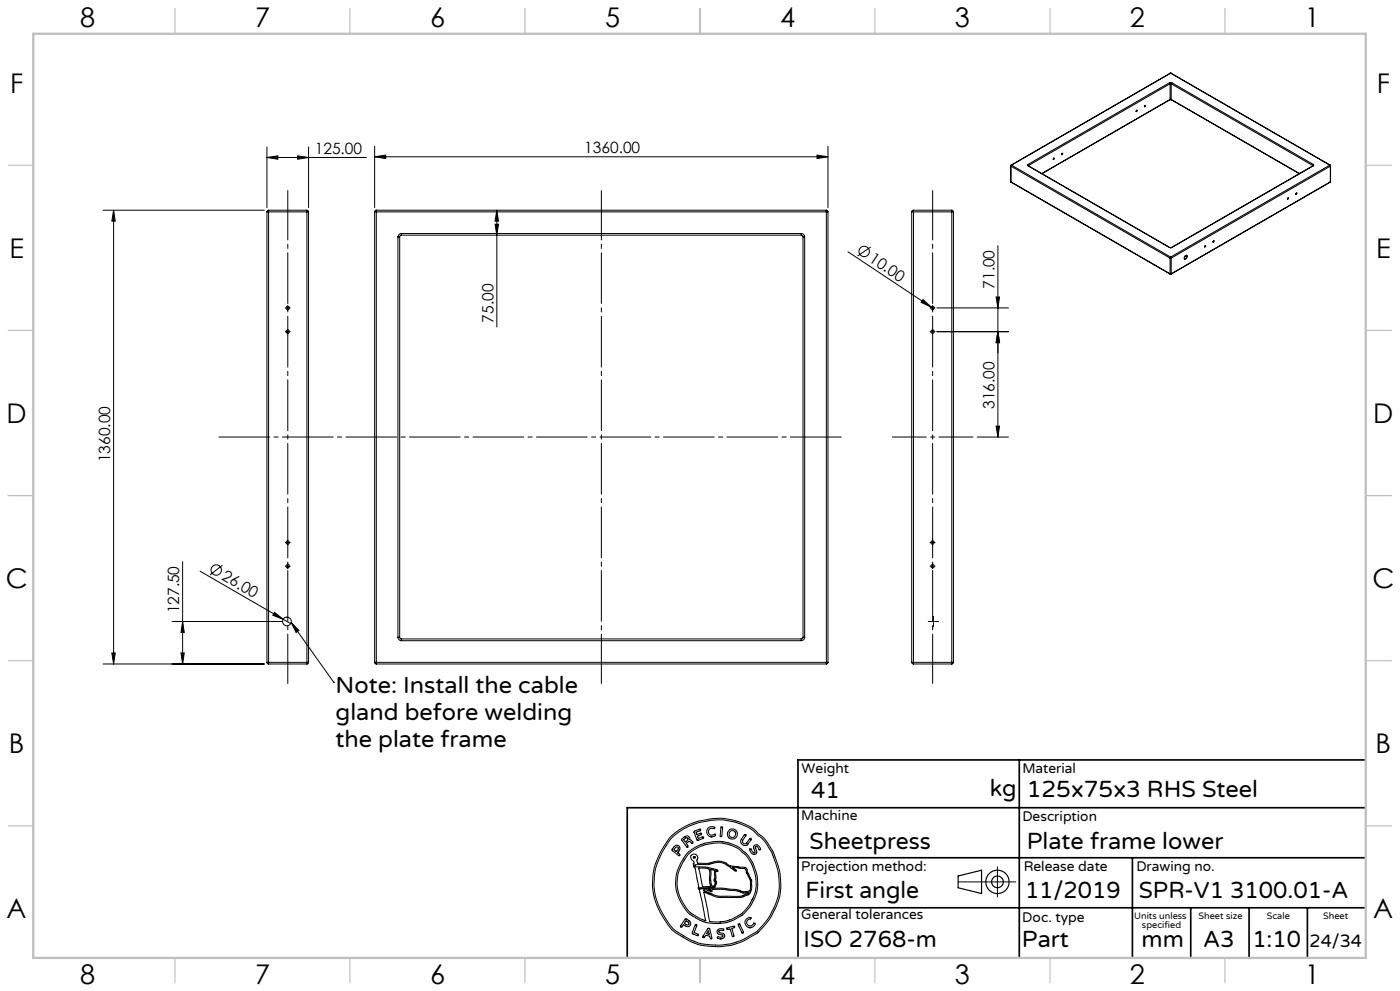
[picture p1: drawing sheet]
<svg xmlns="http://www.w3.org/2000/svg" width="420mm" height="297mm" viewBox="0 0 420 297" stroke-linecap="round" stroke-linejoin="round" font-family="sans-serif">
<g fill="none" stroke="#000" stroke-width=".3">
<path d="M341 33l-.2 .4M343.5 31.6l-.2 .4M350.8 24.8h.7M350.8 24.8l.2 .3M350.8 24.8l-42.4 24.5M351 29.9h.4M351 29.9l-38.4 22.1M351 25.1h.4M351 29.8h.4M351 29.8v.1M351 25.1v4.7M351 25.1l-42.4 24.5"/>
<path d="M351 29.8l-38.4 22.2M351.2 21.9h.1M351.2 21.9l-47.9 27.6M351.2 21.9l47.7 27.6M351.3 21.9l47.8 27.6M351.4 29.8v.1M351.4 25.1v4.7M351.4 25.1l42.4 24.5M351.4 29.8l38.4 22.2M351.4 29.9l38.3 22.1M351.5 24.8l-.1 .3M351.5 24.8l42.5 24.5"/>
<path d="M80.1 47.2l3.3-.5v1zM80.1 44v18.2M80.1 47.2h29.8M89.3 46.7l3.3 .5-3.3 .5zM92.6 44v18.2M112.4 47l3.3-.5v1zM112.4 43.8v18.4M112.4 47h136M245.1 46.5l3.3 .5-3.3 .5zM248.4 43.8v18.4M303.2 54.4l.1 .2M303.2 49.7l.1 .1"/>
<path d="M303.2 54.4l.1 .1M303.2 49.7v4.7M303.3 54.5v.1M303.3 49.8l47.7 27.6M303.3 54.5l47.7 27.6M303.3 49.8v4.7M303.3 49.5l-.1 .2M303.3 49.5h.2M303.3 54.6l47.7 27.6M303.5 49.5l-.2 .3M303.5 49.5l47.7 27.5M308.4 49.3v.4"/>
<path d="M308.4 49.3l.2 .3M308.4 49.7h.1M308.4 49.7l42.4 24.5M308.5 49.7l42.5 24.5M308.6 49.6l-.1 .1M308.6 49.6v.1M316.2 47.4l-.3 .4M318.7 45.9l-.2 .4M386.5 59.3l-.3 .4M389 57.8l-.2 .4M393.8 49.6v.1M393.8 49.7h.2"/>
<path d="M393.8 49.7l-42.4 24.5M394 49.3v.4M394 49.3l-.2 .3M394 49.7l-42.5 24.5M398.9 49.5l.2 .3M398.9 49.5h.2M398.9 49.5l-47.7 27.5M399.1 49.5l.1 .2M399.1 54.6l-47.8 27.6M399.1 54.5v.1M399.1 49.8l-47.7 27.6M399.1 49.8v4.7"/>
<path d="M399.1 54.5l-47.7 27.6M399.2 54.4l-.1 .2M399.2 49.7l-.1 .1M399.2 54.4l-.1 .1M399.2 49.7v4.7M30.9 63h48.4M34.1 63l.5 3.3h-1.1zM34.1 63v136M80.1 63.5h.5M80.1 63.5v135M80.6 63v.5M80.6 63l-.5 .5"/>
<path d="M80.6 63h11.5M80.6 63.5h11.5M80.6 63.5v135M92.1 63v.5M92.1 63.5h.5M92.1 63l.5 .5M92.1 63.5v135M92.6 63.5v135M112.4 63.5h.5M112.4 63.5v135M112.9 63v.5M112.9 63l-.5 .5"/>
<path d="M112.9 63h135M112.9 63.5v135M112.9 63.5h135M119.4 71h.5M119.4 71v120M119.9 71v120M120.4 70a1.09 1.09 0 0 0-1 1M120.4 70v.5M120.4 70.5l-.5 .5M120.4 70h120M120.4 70.5h120M148.5 67.2h1l-.5 3.3z"/>
<path d="M149 63l.5 3.3h-1zM149 63v35M240.4 70.5l.5 .5M240.4 70v.5M240.4 70a1.09 1.09 0 0 1 1 1M240.9 71h.5M240.9 71v120M241.4 71v120M247.9 63v.5M247.9 63l.5 .5M247.9 63.5h.5M247.9 63.5v135"/>
<path d="M248.4 63.5v135M254.4 75.5l25 16.5M261.2 74l-3.9 2.7M273.5 63.5h.5M273.5 63.5v135M274 63l-.5 .5M274 63v.5M274 63h11.5M274 63.5h11.5M274 63.5v135M285.5 63v.5M285.5 63.5h.5"/>
<path d="M285.5 63l.5 .5M285.5 63.5v135M286 63.5v135M299.4 73.6v57.4M350.8 74.2h.7M350.8 74.2h.2M351 74.2h.4M351 77.4h.4M351 77.4v4.7M351.2 77l-.2 .4M351.2 77l.2 .4M351.4 77.4v4.7"/>
<path d="M351.4 74.2h.1M355.6 76.7a.4 .4 0 0 1 .6 0 .4 .4 0 0 1-.2 .6 .46 .46 0 0 1-.7 .3 .46 .46 0 0 1 .2-.8zM355.9 76.5l-.4 .2M356 76.5a.76 .76 0 0 1-.7 1.1M356 76.6l-.6 .4M361.6 73.6l-.2 .4M364.1 72.1l-.2 .4M85.6 99.4h.2M85.6 92.3h.2M86.1 99.4h.5M86.1 92.3h.5M86.3 91.5v.3"/>
<path d="M86.3 92v.6M86.3 92.8v.3M86.3 98.6v.3M86.3 99.1v.6M86.3 99.9v.3M86.8 99.4h.3M86.8 92.3h.3M276.9 89.8l2.5 2.2-3.1-1.4zM279 99.4h.3M279 92.3h.3M279.4 92l.8 .6M279.5 99.4h.5"/>
<path d="M279.5 92.3h.5M279.8 91.5v.3M279.8 92v.6M279.8 92.8v.3M279.8 98.6v.3M279.8 99.1v.6M279.8 99.9v.3M280.3 99.4h.2M280.3 92.3h.2M281.1 99.4h21.4M281.1 92.3h21.4M298.8 89h1.1l-.5 3.3z"/>
<path d="M299.4 99.4l.5 3.3h-1.1zM351 82.1h.4M351 82.1v.1M351 82.2h.3M351.4 82.1l-.1 .1M293.2 131h9.3M298.8 127.7h1.1l-.5 3.3zM54.8 168.3v30.7M60 171.2l27.2 15.7M66.7 169.4l-3.7 2.9M85.6 169.7h.2M85.6 162.6h.2"/>
<path d="M86.1 169.7h.5M86.1 162.6h.5M86.3 161.9v.2M86.3 162.3v.5M86.3 163.1v.3M86.3 168.9v.3M86.3 169.4v.6M86.3 170.2v.3M86.8 169.7h.3M86.8 162.6h.3M279 169.7h.3M279 162.6h.3"/>
<path d="M279.5 169.7h.5M279.5 162.6h.5M279.8 161.9v.2M279.8 162.3v.5M279.8 163.1v.3M279.8 168.9v.3M279.8 169.4v.6M279.8 170.2v.3M280.3 169.7h.2M280.3 162.6h.2M30.9 199h48.4M33.5 195.7h1.1l-.5 3.3z"/>
<path d="M51.6 186.3h33.2M54.3 195.7h1l-.5 3.3zM54.8 186.3l.5 3.2h-1zM80.1 198.5h.5M80.1 198.5l.5 .5M80.6 198.5v.5M80.6 199h11.5M80.6 198.5h11.5M82.3 183.5l2.6 2.1-3.1-1.2zM87.3 186.5l12.8 18M87.3 186.5l2.4 2.4-.9 .6zM92.1 198.5v.5"/>
<path d="M92.1 198.5h.5M92.6 198.5l-.5 .5M112.4 198.5h.5M112.4 198.5l.5 .5M112.9 198.5v.5M112.9 199h135M112.9 198.5h135M119.4 191h.5M119.4 191a1.09 1.09 0 0 0 1 1M119.9 191l.5 .5M120.4 191.5v.5M120.4 192h120"/>
<path d="M120.4 191.5h120M240.4 191.5v.5M240.9 191h.5M240.9 191l-.5 .5M241.4 191a1.09 1.09 0 0 1-1 1M247.9 198.5v.5M247.9 198.5h.5M248.4 198.5l-.5 .5M273.5 198.5h.5M273.5 198.5l.5 .5M274 198.5v.5M274 199h11.5"/>
<path d="M274 198.5h11.5M278.5 186.3h1M279.8 186.3h.5M280 184.7v1M280 186v.5M280 186.8v1M280.5 186.3h1.1M285.5 198.5v.5M285.5 198.5h.5M286 198.5l-.5 .5M100.1 204.5h.1M201.2 250.8l3.2-2.5 3.4-1.6 1.8-.6 3.4-.7 3.2-.2 4.1 .6 3.3 1.2 2.4 1.4 3.1 2.6 2.7 4.1 1.5 4 .7 2.8 .2 4.3-.5 3.2-2.2 5.1-1.7 2.3-2.5 2.8-3.9 2.2-2.4 1-2.1 .6-3.7 .3-4.1-.3-2.1-.5-3-1.4-4.5-2.9-2.2-3.1-2.1-3.9-1-2.8-.4-2.8 .1-3.9 .7-3.3 2-4.3z"/>
<path d="M201.8 250.8l3.3-2.4 3.5-1.5 4.6-1.1 3.7-.1 3.6 .7 3.8 1.5 1.4 .8 3.2 2.9 2.6 3.9 1.2 3.2 .9 3.2 .2 4.2-.5 3-.9 2.6-1.3 2.6-1.2 1.7-2.9 3.3-4.1 2.3-3.4 1.2-3 .4h-2.8l-3.5-.4-2.8-1-4.2-2.5-1.7-1.4-2.3-3.4-1.7-3.3-1-3.1-.3-3.2 .3-3.7 .6-2.4 1.8-3.8zM202.4 253.6l.8-.3 .7 .6v.7l-.6 .9 .7 .6-.1 .3h-.3l-2-1.6zM202.7 254l.5-.2 .3 .4-.6 1-.7-.5zM204.5 251.4l1.2-.8h.7l.5 .5v.6l.5 .1 .5 .8-.3 .2-.7-.6-.4 .1-.6 .4 .5 .8-.3 .4-1.6-2.1zM205.1 251.6l.9-.6 .4 .3v.4l-.8 .6zM206.1 253.9h.1M206.4 256.1l1.9-1.5 3.3-1.5 3.6-.5 3.1 .4 3.1 1.3 2 1.6 1.9 2.7 .8 1.9 .7 2.7-.1 3.7-.8 2.2-1.7 2.9-1.6 1.8-3.1 1.7-1.8 .6-1.8 .2-2.4-.1a.7 .7 0 0 1-.8-.9l-1.6-8 4.5 1.7 6.9-.1 2.1-.8 .5-.7 .4-1.3v-2.2l-1.3-2.5-.1-.9-.5-.5-4.5-.5-1.7-1-1.5-.4-1.3 .1-2.1 .6h-3.2l-.2-1.1 .2-.6-.2-.7-.7-.4-.9 .2-.3 .4 .1 .6 .9 1-.1 1.4 .5 .7 1 5.3-.2 .6 .4 .5 .3 1.1 1.6 8.2-1.4-.6-3.1-1.8-.8-.7-2-3.1-1.1-3-.2-2.4 .4-2.8 1.1-2.8zM208.2 249.2l1.9-.7v.5l-1.3 .4v.3l.3 .5 1.1-.5 .3 .2-.1 .3-1.2 .4 .3 .7 1.3-.5 .2 .1v.3l-1.8 .6zM209.3 251.9h.1M212.4 248.2l.9-.4 1.1 .1-.1 .5-.9-.2-.6 .3-.3 .9 .6 .8 .8 .1 .6-.3 .2 .4-1 .4-1.2-.3-.5-1.1zM213.3 250.8h.1M216.4 247.8h.2l.2 .4-.3 2.4-.3 .2-.2-.4z"/>
<path d="M223.3 250.2l.4-.1 .1 .3-1.1 1.6 .4 .8h.7l1.2-1.6 .4 .2-1 1.6-.6 .4-1.1-.3-.5-.9 .2-.7zM224.9 254.5l.3-.1 .6 .9 .6 .2-.3-1.8 .5-.5 .8 .2 .8 1-.3 .3-.7-1h-.5l-.1 .4 .4 1.4-.6 .6-1-.5zM226.1 256h.1M299.2 259.8v9M202.9 266.9l-.2-2.4 .3-3 1.1-2.6 1.6-2.6 1.5-1.5 2.2-1.3 2-.8 2.4-.4 2.3-.1 2.3 .4 3.4 1.4 2.2 1.9 1.2 1.7 .9 1.7 1.1 3.3 .1 2.8-.2 1.8-.6 1.8-1.5 2.7-2.4 2.6-2.7 1.5-2.3 .8-2.8 .2-3.1-.3-2-.8-2.4-1.5-1.1-.8-1.7-2.6-1-2-.6-1.9M205.6 275.4l.3-.1 1.1 .9 .2 1-.4 .4-.7 .1-1.1-.6-.5 .7h-.3v-.3zM205.8 275.9l.9 .6-.1 .6-.4 .1-.9-.5zM208.6 277.2l.3-.1 .2 .3-.9 2.1 1.2 .5 .1 .2-.2 .3-1.7-.8zM210.1 266.4h.1M210.2 266.4l6.5-.2 4.2 .4 2.2 .7h.4M211 266.7h1l1.5 .5 .1-.6 3-.1 4.4 .5 2 .7 1.7-.2-.5 .4-2.1 .7h-6l-1.9-.4-3.1-1.2zM212 260.3l-2.4-.2 1.1 5.6 2.5-.1-.4-1.9 .1-2.6-.2-.7-.7-.1"/>
<path d="M212.4 278.2l.5 .2 .7 2.6-.2 .3h-.3l-.2-.7-.2-.1-1-.2-.4 .6-.4-.1zM212.5 278.9l.3 1.1-.9-.1zM212.6 266.6h-.1M212.7 266.6h.5l.1 .2zM213.1 260.6l1.4 .2v2.3l-.3 .8 .4 .7-.4 .9-.3 .1h-.3l-.3-1v-3.1zM214.8 260.9l.1 .1M214.8 261v2.2l-.2 .6 .4 .5v.4l-.5 1-.6 .3-4.1 .1 .3 .3M214.9 261l.3 .2 .2-.3-.6-.3-2.7-.7-3.5-.2-.2-.5 3.8-.1 2.5-.6 1.2-.1 1.5 .5 3.3 2.2 .2-.3-1.2-.8 3.8 .3 1.7 3.9v1.8l-.3 1.1-1.4 .2M215.2 278.8l.8-.5 1.1 .2-.1 .4-.9-.1-.5 .3 .2 .4 1.5 .5 .1 .6-.4 .6-1 .2-.8-.3 .2-.4 1 .2 .5-.3-.1-.4-1.5-.5-.2-.4zM216 276.3h.1M218.1 278.2l2.1-.7 .2 .2-.1 .3-.8 .2 .7 2.2-.1 .3-.5-.2-.6-2.1-.8 .2zM221.5 277l.4-.1 1.1 2.4v.2h-.4z"/>
<path d="M222.7 279.6h.1M223.5 267.3h.1M223.9 275.4l1.3-.4v.3l-.6 .3-.5 .4v.9l.5 .6h.6l1.2-.9 .2 .3-.4 .6-1.1 .6-1.1-.5-.5-1zM224.9 278h.1M287.4 264.3h17.3M213.2 281.3h.1M216 281.4h.1"/>
<circle cx="341" cy="33.3" r=".21"/>
<circle cx="343.5" cy="31.8" r=".22"/>
<circle cx="316.2" cy="47.6" r=".23"/>
<circle cx="318.7" cy="46.2" r=".23"/>
<circle cx="386.4" cy="59.4" r=".2"/>
<circle cx="388.9" cy="58" r=".2"/>
<circle cx="259.3" cy="75.4" r="1.56"/>
<circle cx="361.5" cy="73.8" r=".21"/>
<circle cx="364" cy="72.3" r=".21"/>
<circle cx="86.3" cy="99.4" r=".5"/>
<circle cx="86.3" cy="92.3" r=".51"/>
<circle cx="279.8" cy="92.3" r=".51"/>
<circle cx="279.8" cy="99.4" r=".5"/>
<circle cx="64.9" cy="170.8" r="1.56"/>
<circle cx="86.3" cy="162.6" r=".5"/>
<circle cx="86.3" cy="169.7" r=".51"/>
<circle cx="279.8" cy="169.7" r=".51"/>
<circle cx="279.8" cy="162.6" r=".5"/>
<circle cx="86.1" cy="186.3" r="1.3"/>
<circle cx="208.3" cy="256.9" r=".26"/>
<circle cx="219.7" cy="250" r="1.51"/>
<circle cx="219.7" cy="250" r="1.01"/>
</g>
<g fill="none" stroke="#000" stroke-width=".35">
<path d="M287.4 262.5l7.1-1.7v7l-7.1-1.7z"/>
<circle cx="299.2" cy="264.3" r="3.5"/>
<circle cx="299.2" cy="264.3" r="1.75"/>
</g>
<path d="M291.9 131h-24.2" fill="none" stroke="#000" stroke-width=".3" stroke-dasharray="15.2 1.3 1.3 1.3" stroke-dashoffset="5"/>
<path d="M86.3 57.1v147.7M180.4 57.1v147.7M279.8 57.1v147.7" fill="none" stroke="#000" stroke-width=".3" stroke-dasharray="15.2 1.3 1.3 1.3" stroke-dashoffset=".4"/>
<path d="M252.8 131h-187.5" fill="none" stroke="#000" stroke-width=".3" stroke-dasharray="15.2 1.3 1.3 1.3" stroke-dashoffset="-.4"/>
<path d="M305.8 227.7v59.2M409.7 227.7h-170.3v59.2M239.4 257.1h170.3M339.7 257.1v29.9M409.7 242.1h-221.5v45M239.4 272.1h170.3M357.2 272.1v14.8M374.7 272.1v14.8M392.2 272.1v14.8" fill="none" stroke="#000" stroke-width=".5"/>
<g fill="none" stroke="#c0c0c0" stroke-width=".35">
<path d="M52.5 2.5v7.5M105 2.5v7.5M157.5 2.5v7.5M210 2.5v7.5M262.5 2.5v7.5M315 2.5v7.5M367.5 2.5v7.5M2.5 49.5h7.5M410 49.5h7.5M2.5 99h7.5M410 99h7.5M2.5 148.5h7.5"/>
<path d="M410 148.5h7.5M2.5 198h7.5M410 198h7.5M2.5 247.5h7.5M410 247.5h7.5M52.5 287v7.5M105 287v7.5M157.5 287v7.5M210 287v7.5M262.5 287v7.5M315 287v7.5M367.5 287v7.5"/>
</g>
<path d="M10 10.1h399.7v277h-399.7z" fill="none" stroke="#c0c0c0" stroke-width=".7"/>
<g fill="#000">
<path d="M276.9 89.8l2.5 2.2-3.1-1.4zM82.3 183.5l2.6 2.1-3.1-1.2zM87.3 186.5l2.4 2.4-.9 .6z"/>
<path d="M112.4 47l3.3-.5v1zM245.1 46.5l3.3 .5-3.3 .5zM80.1 47.2l3.3-.5v1zM89.3 46.7l3.3 .5-3.3 .5z"/>
<path d="M149 63l.5 3.3h-1zM148.5 67.2h1l-.5 3.3zM34.1 63l.5 3.3h-1.1zM33.5 195.7h1.1l-.5 3.3zM54.8 186.3l.5 3.2h-1zM54.3 195.7h1l-.5 3.3zM299.4 99.4l.5 3.3h-1.1zM298.8 127.7h1.1l-.5 3.3z"/>
<path d="M299.4 99.4l.5 3.3h-1.1zM298.8 89h1.1l-.5 3.3z"/>
</g>
<g font-size="8.1">
<text x="24" y="8">8</text>
<text x="76.5" y="8">7</text>
<text x="129" y="8">6</text>
<text x="181.5" y="8">5</text>
<text x="234" y="8">4</text>
<text x="286.5" y="8">3</text>
<text x="339" y="8">2</text>
<text x="391.5" y="8">1</text>
<text x="3" y="27.7">F</text>
<text x="413" y="27.7">F</text>
<text x="2.8" y="77.2">E</text>
<text x="412.8" y="77.2">E</text>
<text x="2" y="126.7">D</text>
<text x="412" y="126.7">D</text>
<text x="1.7" y="176.2">C</text>
<text x="411.7" y="176.2">C</text>
<text x="2.7" y="225.7">B</text>
<text x="412.7" y="225.7">B</text>
<text x="2" y="275.2">A</text>
<text x="412" y="275.2">A</text>
<text x="24" y="295">8</text>
<text x="76.5" y="295">7</text>
<text x="129" y="295">6</text>
<text x="181.5" y="295">5</text>
<text x="234" y="295">4</text>
<text x="286.5" y="295">3</text>
<text x="339" y="295">2</text>
<text x="391.5" y="295">1</text>
</g>
<g font-size="7.1">
<text x="100.7" y="207.8">Note: Install the cable</text>
<text x="100.7" y="215.8">gland before welding</text>
<text x="100.7" y="223.9">the plate frame</text>
<text x="243.3" y="239.1">41</text>
<text x="297" y="238.5">kg</text>
<text x="308" y="239">125x75x3 RHS Steel</text>
<text x="242.9" y="254.4">Sheetpress</text>
<text x="308" y="254.4">Plate frame lower</text>
<text x="241.6" y="269.2">First angle</text>
<text x="307.5" y="269.2">11/2019</text>
<text x="341.7" y="269.2">SPR-V1 3100.01-A</text>
<text x="241.1" y="283.7">ISO 2768-m</text>
<text x="306.6" y="283.9">Part</text>
<text x="342.5" y="283.9">mm</text>
<text x="360.9" y="283.9">A3</text>
<text x="375.7" y="283.9">1:10</text>
</g>
<text font-size="5.4" x="392.9" y="283.8">24/34</text>
<g font-size="4.7">
<text x="94.4" y="46.2">125.00</text>
<text x="175.3" y="46">1360.00</text>
<text x="260.5" y="78.2" transform="rotate(34 260.5 78.2)">10.00</text>
<text x="298.4" y="86.5" transform="rotate(-90 298.4 86.5)">71.00</text>
<text x="148" y="96.7" transform="rotate(-90 148 96.7)">75.00</text>
<text x="298.4" y="122.6" transform="rotate(-90 298.4 122.6)">316.00</text>
<text x="33.1" y="138.6" transform="rotate(-90 33.1 138.6)">1360.00</text>
<text x="66.3" y="173.6" transform="rotate(30 66.3 173.6)">26.00</text>
<text x="53.8" y="183.8" transform="rotate(-90 53.8 183.8)">127.50</text>
</g>
<g font-size="4.2">
<text x="240.5" y="231.7">Weight</text>
<text x="306.7" y="231.7">Material</text>
<text x="240.4" y="245.9">Machine</text>
<text x="306.7" y="246.1">Description</text>
<text x="240.4" y="261.1">Projection method:</text>
<text x="307.1" y="261">Release date</text>
<text x="340.9" y="261">Drawing no.</text>
<text x="240.4" y="275.6">General tolerances</text>
<text x="306.7" y="276.3">Doc. type</text>
</g>
<g font-size="2.8">
<text x="340.3" y="275.3">Units unless</text>
<text x="359.6" y="275.3">Sheet size</text>
<text x="380" y="275.3">Scale</text>
<text x="396.9" y="275.3">Sheet</text>
<text x="342.6" y="278.2">specified</text>
</g>
</svg>
